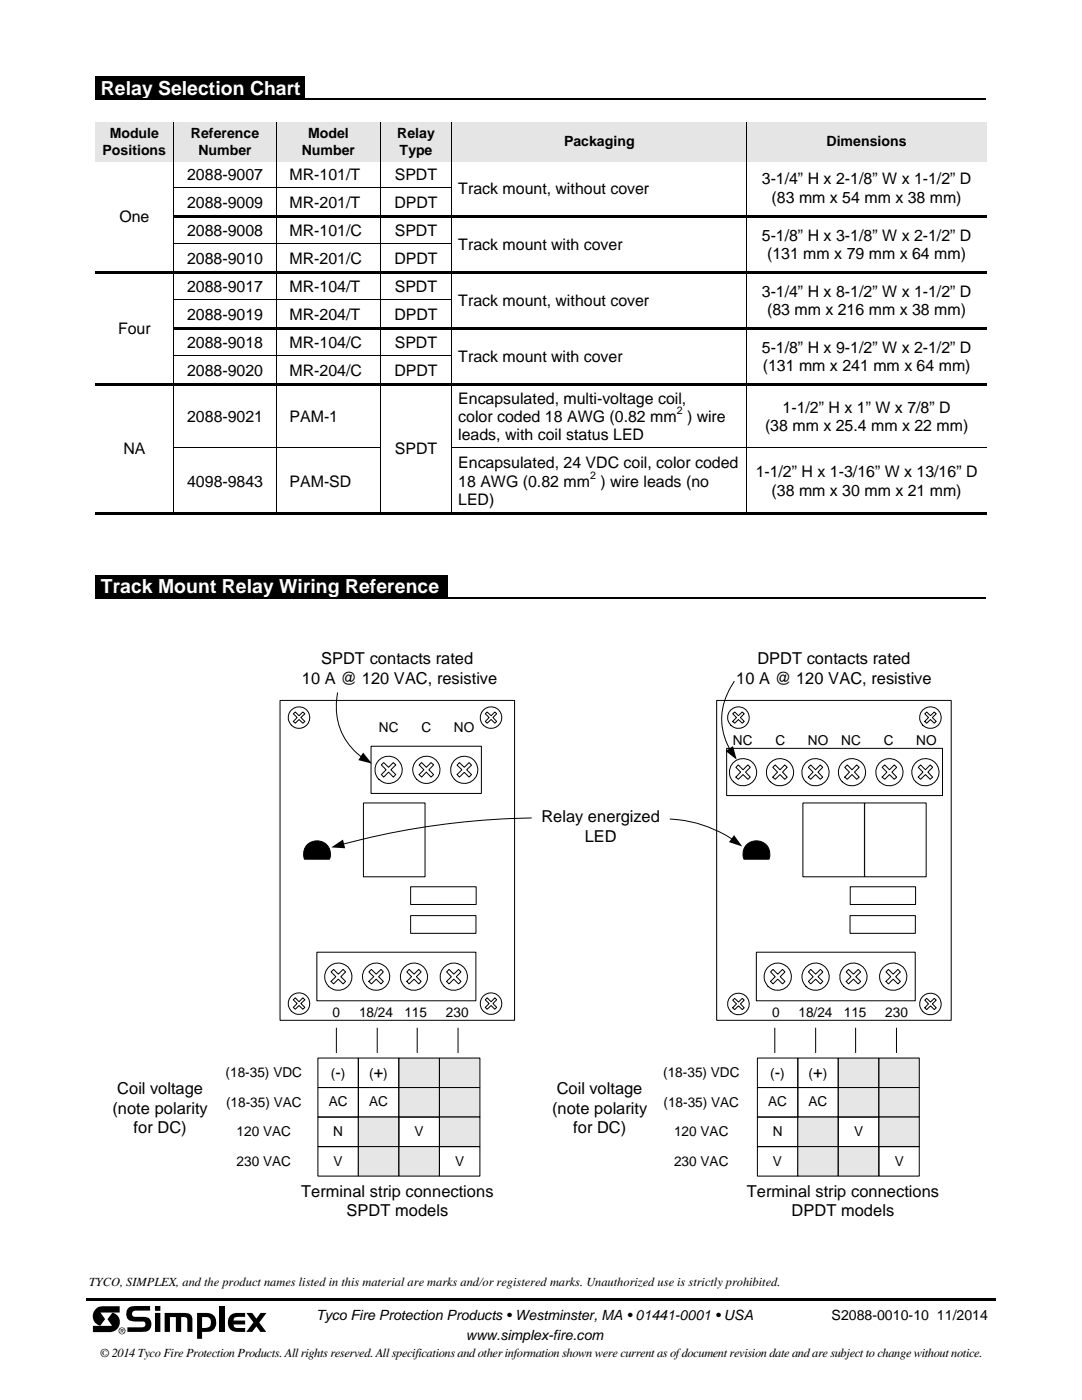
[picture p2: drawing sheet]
<svg xmlns="http://www.w3.org/2000/svg" width="216mm" height="279mm" viewBox="0 0 216 279" stroke-linecap="round" stroke-linejoin="round" font-family="sans-serif">
<g fill="#e5e5e5">
<path d="M19 24.3h15.5v7.9h-15.5z"/>
<path d="M20.3 24.3h13v4h-13z"/>
<path d="M20.3 28.3h13v3.9h-13z"/>
<path d="M34.6 24.3h20.6v7.9h-20.6z"/>
<path d="M35.9 24.3h18.1v4h-18.1z"/>
<path d="M35.9 28.3h18.1v3.9h-18.1z"/>
<path d="M55.3 24.3h20.5v7.9h-20.5z"/>
<path d="M56.5 24.3h18.1v4h-18.1z"/>
<path d="M56.5 28.3h18.1v3.9h-18.1z"/>
<path d="M76 24.3h14.1v7.9h-14.1z"/>
<path d="M77.2 24.3h11.7v4h-11.7z"/>
<path d="M77.2 28.3h11.7v3.9h-11.7z"/>
<path d="M90.3 24.3h58.6v7.9h-58.6z"/>
<path d="M91.4 25.9h56.4v4.7h-56.4z"/>
<path d="M149.1 24.3h47.8v7.9h-47.8z"/>
<path d="M150.3 25.9h45.3v4.7h-45.3z"/>
</g>
<g fill="none" stroke="#000" stroke-width=".2">
<path d="M34.6 24.3v13M34.6 37.8v5.1M34.7 37.4h20.5M55.2 24.3v13M55.2 37.8v5.1M55.3 37.4h20.5M75.9 24.3v13M75.9 37.8v5.1M76 37.4h14.1M90.2 24.3v13M90.2 37.8v5.1M149 24.3v13"/>
<path d="M149 37.8v5.1M34.6 43.4v5.1M34.6 49v5M34.6 54.6v5M34.7 48.5h20.5M34.7 59.7h20.5M55.2 43.4v5.1M55.2 49v5M55.2 54.6v5M55.3 48.5h20.5M55.3 59.7h20.5M75.9 43.4v5.1"/>
<path d="M75.9 49v5M75.9 54.6v5M76 48.5h14.1M76 59.7h14.1M90.2 43.4v5.1M90.2 49v5M90.2 54.6v5M149 43.4v5.1M149 49v5M149 54.6v5M34.6 60.2v5M34.6 65.8v5"/>
<path d="M34.6 71.4v5M34.6 76.9v12.4M34.7 70.9h20.5M55.2 60.2v5M55.2 65.8v5M55.2 71.4v5M55.2 76.9v12.4M55.3 70.9h20.5M75.9 60.2v5M75.9 65.8v5M75.9 71.4v5M75.9 76.9v12.4"/>
<path d="M76 70.9h14.1M90.2 60.2v5M90.2 65.8v5M90.2 71.4v5M90.2 76.9v12.4M149 60.2v5M149 65.8v5M149 71.4v5M149 76.9v12.4M34.6 89.8v12.4M34.7 89.4h20.5M55.2 89.8v12.4"/>
<path d="M55.3 89.4h20.5M75.9 89.8v12.4M90.2 89.8v12.4M90.3 89.4h58.6M149 89.8v12.4M149.1 89.4h47.8"/>
</g>
<g fill="#000">
<path d="M34.5 37.3h.2v.5h-.2zM55.2 37.3h.1v.5h-.1zM75.8 37.3h.2v.5h-.2zM90.1 37.3h.2v.5h-.2zM148.9 37.3h.2v.5h-.2zM19 54h177.8v.6h-177.8zM34.5 42.9h162.3v.5h-162.3zM34.5 48.5h.2v.5h-.2zM55.2 48.5h.1v.5h-.1zM75.8 48.5h.2v.5h-.2zM90.1 48.5h.2v.5h-.2zM148.9 48.5h.2v.5h-.2z"/>
<path d="M19 76.4h177.8v.5h-177.8zM34.5 59.6h.2v.6h-.2zM34.5 65.2h162.3v.6h-162.3zM34.5 70.8h.2v.6h-.2zM55.2 59.6h.1v.6h-.1zM55.2 70.8h.1v.6h-.1zM75.8 59.6h.2v.6h-.2zM75.8 70.8h.2v.6h-.2zM90.1 59.6h.2v.6h-.2zM90.1 70.8h.2v.6h-.2zM148.9 59.6h.2v.6h-.2zM148.9 70.8h.2v.6h-.2z"/>
<path d="M34.5 89.3h.2v.5h-.2zM55.2 89.3h.1v.5h-.1zM75.8 89.3h.2v.5h-.2zM90.1 89.3h.2v.5h-.2zM148.9 89.3h.2v.5h-.2zM19 102.2h15.5v.5h-15.5zM34.5 102.2h20.7v.5h-20.7zM55.2 102.2h20.6v.5h-20.6zM75.8 102.2h14.3v.5h-14.3zM90.1 102.2h58.8v.5h-58.8zM148.9 102.2h47.9v.5h-47.9z"/>
</g>
<path d="M55.9 139.8h46.8v63.8h-46.8z" fill-rule="evenodd" fill="#fff" stroke="#000" stroke-width=".2"/>
<circle cx="59.7" cy="143.2" r="2.15" fill="#fff"/>
<g fill="none" stroke="#000" stroke-width=".2">
<path d="M58.5 142.5l.4-.4 .8 .7 .7-.7 .4 .4-.8 .7 .8 .8-.4 .3-.7-.7-.8 .7-.4-.3 .8-.8z"/>
<circle cx="59.7" cy="143.2" r="2.15"/>
</g>
<path d="M72.5 160.3h12.3v14.7h-12.3z" fill-rule="evenodd" fill="#fff" stroke="#000" stroke-width=".2"/>
<path d="M74 148.9h22.1v9.4h-22.1z" fill="none" stroke="#000" stroke-width=".2"/>
<g fill="#fff" stroke="#000" stroke-width=".2">
<path d="M81.9 182.7h13.1v3.6h-13.1z" fill-rule="evenodd"/>
<path d="M81.9 177h13.1v3.5h-13.1z" fill-rule="evenodd"/>
</g>
<path d="M61.3 168.6a2.7 2.7 0 0 1 3.4-.4 2.7 2.7 0 0 1 1 3.3h-5a2.88 2.88 0 0 1 .6-2.9z" fill-rule="evenodd" fill="#000" stroke="#000" stroke-width=".2"/>
<path d="M106 163.2a156 156 0 0 0-37.6 5.3M63.4 211.2h8.1v5.8h-8.1zM71.5 211.2h8.1v5.8h-8.1z" fill="none" stroke="#000" stroke-width=".2"/>
<path d="M66.1 169.1l2.3-1.5 .5 1.7z" fill="#000"/>
<g fill="#e6e6e6" stroke="#000" stroke-width=".2">
<path d="M79.6 211.2h8.1v5.8h-8.1z" fill-rule="evenodd"/>
<path d="M87.7 211.2h8.1v5.8h-8.1z" fill-rule="evenodd"/>
</g>
<path d="M63.4 217h8.1v5.9h-8.1zM71.5 217h8.1v5.9h-8.1z" fill="none" stroke="#000" stroke-width=".2"/>
<g fill="#e6e6e6" stroke="#000" stroke-width=".2">
<path d="M79.6 217h8.1v5.9h-8.1z" fill-rule="evenodd"/>
<path d="M87.7 217h8.1v5.9h-8.1z" fill-rule="evenodd"/>
</g>
<path d="M63.4 222.9h8.1v5.9h-8.1z" fill="none" stroke="#000" stroke-width=".2"/>
<path d="M71.5 222.9h8.1v5.9h-8.1z" fill-rule="evenodd" fill="#e6e6e6" stroke="#000" stroke-width=".2"/>
<path d="M79.6 222.9h8.1v5.9h-8.1z" fill="none" stroke="#000" stroke-width=".2"/>
<path d="M87.7 222.9h8.1v5.9h-8.1z" fill-rule="evenodd" fill="#e6e6e6" stroke="#000" stroke-width=".2"/>
<path d="M63.4 228.8h8.1v5.9h-8.1z" fill="none" stroke="#000" stroke-width=".2"/>
<g fill="#e6e6e6" stroke="#000" stroke-width=".2">
<path d="M71.5 228.8h8.1v5.9h-8.1z" fill-rule="evenodd"/>
<path d="M79.6 228.8h8.1v5.9h-8.1z" fill-rule="evenodd"/>
</g>
<path d="M87.7 228.8h8.1v5.9h-8.1z" fill="none" stroke="#000" stroke-width=".2"/>
<g fill="#fff" stroke="#000" stroke-width=".2">
<path d="M143 139.8h46.8v63.8h-46.8z" fill-rule="evenodd"/>
<path d="M160.2 160.3h12.3v14.7h-12.3z" fill-rule="evenodd"/>
<path d="M169.6 182.7h13v3.6h-13z" fill-rule="evenodd"/>
<path d="M169.7 177h13v3.5h-13z" fill-rule="evenodd"/>
</g>
<path d="M149 168.6a2.72 2.72 0 0 1 3.4-.4 2.72 2.72 0 0 1 1.1 3.3h-5.1a2.81 2.81 0 0 1 .6-2.9z" fill-rule="evenodd" fill="#000" stroke="#000" stroke-width=".2"/>
<path d="M133.7 163.4a25 25 0 0 1 12.4 4.1M151.1 211.2h8.1v5.8h-8.1zM159.2 211.2h8v5.8h-8z" fill="none" stroke="#000" stroke-width=".2"/>
<path d="M146.5 166.7l1.6 2.2-2.6-.8z" fill="#000"/>
<g fill="#e6e6e6" stroke="#000" stroke-width=".2">
<path d="M167.3 211.2h8v5.8h-8z" fill-rule="evenodd"/>
<path d="M175.4 211.2h8v5.8h-8z" fill-rule="evenodd"/>
</g>
<path d="M151.1 217h8.1v5.9h-8.1zM159.2 217h8v5.9h-8z" fill="none" stroke="#000" stroke-width=".2"/>
<g fill="#e6e6e6" stroke="#000" stroke-width=".2">
<path d="M167.3 217h8v5.9h-8z" fill-rule="evenodd"/>
<path d="M175.4 217h8v5.9h-8z" fill-rule="evenodd"/>
</g>
<path d="M151.1 222.9h8.1v5.9h-8.1z" fill="none" stroke="#000" stroke-width=".2"/>
<path d="M159.2 222.9h8v5.9h-8z" fill-rule="evenodd" fill="#e6e6e6" stroke="#000" stroke-width=".2"/>
<path d="M167.3 222.9h8v5.9h-8z" fill="none" stroke="#000" stroke-width=".2"/>
<path d="M175.4 222.9h8v5.9h-8z" fill-rule="evenodd" fill="#e6e6e6" stroke="#000" stroke-width=".2"/>
<path d="M151.1 228.8h8.1v5.9h-8.1z" fill="none" stroke="#000" stroke-width=".2"/>
<g fill="#e6e6e6" stroke="#000" stroke-width=".2">
<path d="M159.2 228.8h8v5.9h-8z" fill-rule="evenodd"/>
<path d="M167.3 228.8h8v5.9h-8z" fill-rule="evenodd"/>
</g>
<path d="M145 149.4h43.1v9.4h-43.1zM175.4 228.8h8v5.9h-8z" fill="none" stroke="#000" stroke-width=".2"/>
<path d="M172.5 160.3h12.3v14.7h-12.3z" fill-rule="evenodd" fill="#fff" stroke="#000" stroke-width=".2"/>
<path d="M67.1 205.2v4.9M75.3 205.2v4.9M83.2 205.2v4.9M91.4 205.2v4.9M154.6 205.2v4.9M162.8 205.2v4.9M170.7 205.2v4.9M178.9 205.2v4.9" fill="none" stroke="#000" stroke-width=".2"/>
<circle cx="98" cy="143.2" r="2.15" fill="#fff"/>
<g fill="none" stroke="#000" stroke-width=".2">
<path d="M97.2 142.1l.8 .7 .7-.7 .4 .4-.7 .7 .7 .8-.4 .3-.7-.7-.8 .7-.4-.3 .8-.8-.8-.7z"/>
<circle cx="98" cy="143.2" r="2.15"/>
</g>
<circle cx="98" cy="200.3" r="2.15" fill="#fff"/>
<g fill="none" stroke="#000" stroke-width=".2">
<path d="M97.2 199.1l.8 .8 .7-.8 .4 .4-.7 .8 .7 .7-.4 .4-.7-.7-.8 .7-.4-.4 .8-.7-.8-.8z"/>
<circle cx="98" cy="200.3" r="2.15"/>
</g>
<circle cx="59.7" cy="200.3" r="2.15" fill="#fff"/>
<g fill="none" stroke="#000" stroke-width=".2">
<path d="M58.5 199.5l.4-.4 .8 .8 .7-.8 .4 .4-.8 .8 .8 .7-.4 .4-.7-.7-.8 .7-.4-.4 .8-.7z"/>
<circle cx="59.7" cy="200.3" r="2.15"/>
</g>
<circle cx="147.4" cy="200.4" r="2.15" fill="#fff"/>
<g fill="none" stroke="#000" stroke-width=".2">
<path d="M63.2 190h31.8v9.7h-31.8zM146.2 199.6l.4-.4 .8 .8 .7-.8 .4 .4-.8 .7 .8 .8-.4 .4-.7-.8-.8 .8-.4-.4 .8-.8z"/>
<circle cx="147.4" cy="200.4" r="2.15"/>
</g>
<circle cx="90.6" cy="194.9" r="2.73" fill="#fff"/>
<g fill="none" stroke="#000" stroke-width=".2">
<path d="M89.6 193.5l1 .9 .9-.9 .5 .5-1 .9 1 1-.5 .5-.9-1-1 1-.5-.5 1-1-1-.9z"/>
<circle cx="90.6" cy="194.9" r="2.73"/>
</g>
<circle cx="82.6" cy="194.9" r="2.72" fill="#fff"/>
<g fill="none" stroke="#000" stroke-width=".2">
<path d="M81.6 193.5l1 .9 1-.9 .4 .5-.9 .9 .9 1-.4 .5-1-1-1 1-.4-.5 .9-1-.9-.9z"/>
<circle cx="82.6" cy="194.9" r="2.72"/>
</g>
<circle cx="75.1" cy="194.9" r="2.72" fill="#fff"/>
<g fill="none" stroke="#000" stroke-width=".2">
<path d="M73.6 194l.5-.5 1 .9 .9-.9 .5 .5-1 .9 1 1-.5 .5-.9-1-1 1-.5-.5 1-1z"/>
<circle cx="75.1" cy="194.9" r="2.72"/>
</g>
<circle cx="67.5" cy="194.9" r="2.73" fill="#fff"/>
<g fill="none" stroke="#000" stroke-width=".2">
<path d="M66.1 194l.5-.5 .9 .9 1-.9 .5 .5-1 .9 1 1-.5 .5-1-1-.9 1-.5-.5 .9-1z"/>
<circle cx="67.5" cy="194.9" r="2.73"/>
</g>
<circle cx="85.1" cy="153.6" r="2.71" fill="#fff"/>
<g fill="none" stroke="#000" stroke-width=".2">
<path d="M83.6 152.7l.5-.5 1 .9 .9-.9 .5 .5-.9 .9 .9 1-.5 .5-.9-1-1 1-.5-.5 1-1z"/>
<circle cx="85.1" cy="153.6" r="2.71"/>
</g>
<circle cx="92.6" cy="153.6" r="2.72" fill="#fff"/>
<g fill="none" stroke="#000" stroke-width=".2">
<path d="M91.7 152.2l.9 .9 1-.9 .5 .5-1 .9 1 1-.5 .5-1-1-.9 1-.5-.5 1-1-1-.9z"/>
<circle cx="92.6" cy="153.6" r="2.72"/>
</g>
<circle cx="77.5" cy="153.6" r="2.72" fill="#fff"/>
<g fill="none" stroke="#000" stroke-width=".2">
<path d="M76.6 152.2l.9 .9 1-.9 .5 .5-1 .9 1 1-.5 .5-1-1-.9 1-.5-.5 .9-1-.9-.9zM150.9 190h31.7v9.7h-31.7z"/>
<circle cx="77.5" cy="153.6" r="2.72"/>
</g>
<circle cx="178.2" cy="194.9" r="2.73" fill="#fff"/>
<g fill="none" stroke="#000" stroke-width=".2">
<path d="M177.3 193.5l.9 .9 1-.9 .5 .5-1 .9 1 1-.5 .5-1-1-.9 1-.5-.5 .9-1-.9-.9z"/>
<circle cx="178.2" cy="194.9" r="2.73"/>
</g>
<circle cx="170.3" cy="194.9" r="2.73" fill="#fff"/>
<g fill="none" stroke="#000" stroke-width=".2">
<path d="M169.3 193.5l1 .9 .9-.9 .5 .5-.9 .9 .9 1-.5 .5-.9-1-1 1-.5-.5 1-1-1-.9z"/>
<circle cx="170.3" cy="194.9" r="2.73"/>
</g>
<circle cx="162.7" cy="194.9" r="2.72" fill="#fff"/>
<g fill="none" stroke="#000" stroke-width=".2">
<path d="M161.8 193.5l1 .9 .9-.9 .5 .5-1 .9 1 1-.5 .5-.9-1-1 1-.5-.5 1-1-1-.9z"/>
<circle cx="162.7" cy="194.9" r="2.72"/>
</g>
<circle cx="155.2" cy="194.9" r="2.73" fill="#fff"/>
<g fill="none" stroke="#000" stroke-width=".2">
<path d="M154.2 193.5l1 .9 .9-.9 .5 .5-.9 .9 .9 1-.5 .5-.9-1-1 1-.4-.5 .9-1-.9-.9z"/>
<circle cx="155.2" cy="194.9" r="2.73"/>
</g>
<circle cx="185.7" cy="200.4" r="2.15" fill="#fff"/>
<g fill="none" stroke="#000" stroke-width=".2">
<path d="M184.5 199.6l.4-.4 .8 .8 .7-.8 .4 .4-.8 .7 .8 .8-.4 .4-.7-.8-.8 .8-.4-.4 .8-.8z"/>
<circle cx="185.7" cy="200.4" r="2.15"/>
</g>
<circle cx="147.4" cy="143.2" r="2.15" fill="#fff"/>
<g fill="none" stroke="#000" stroke-width=".2">
<path d="M146.2 142.5l.4-.4 .8 .7 .7-.7 .4 .4-.8 .7 .8 .8-.4 .3-.7-.7-.8 .7-.4-.3 .8-.8z"/>
<circle cx="147.4" cy="143.2" r="2.15"/>
</g>
<circle cx="185.7" cy="143.2" r="2.15" fill="#fff"/>
<g fill="none" stroke="#000" stroke-width=".2">
<path d="M67.4 138.3a12.6 12.6 0 0 0 4.8 12.8M146.5 136a12.4 12.4 0 0 0-.9 13.6M184.5 142.5l.4-.4 .8 .7 .7-.7 .4 .4-.8 .7 .8 .8-.4 .3-.7-.7-.8 .7-.4-.3 .8-.8z"/>
<circle cx="185.7" cy="143.2" r="2.15"/>
</g>
<path d="M72.5 150.2l1.7 2.2-2.7-.7zM144.8 149.9l1.5-1 .7 2.7z" fill="#000"/>
<circle cx="155.6" cy="154.1" r="2.72" fill="#fff"/>
<g fill="none" stroke="#000" stroke-width=".2">
<path d="M154.7 152.7l.9 .9 1-.9 .5 .4-1 1 1 1-.5 .4-1-.9-.9 .9-.5-.4 1-1-1-1z"/>
<circle cx="155.6" cy="154.1" r="2.72"/>
</g>
<circle cx="162.7" cy="154.1" r="2.72" fill="#fff"/>
<g fill="none" stroke="#000" stroke-width=".2">
<path d="M161.8 152.7l.9 .9 1-.9 .5 .4-1 1 1 1-.5 .4-1-.9-.9 .9-.5-.4 .9-1-.9-1z"/>
<circle cx="162.7" cy="154.1" r="2.72"/>
</g>
<circle cx="148.3" cy="154.1" r="2.72" fill="#fff"/>
<g fill="none" stroke="#000" stroke-width=".2">
<path d="M147.3 152.7l1 .9 .9-.9 .5 .4-.9 1 .9 1-.5 .4-.9-.9-1 .9-.5-.4 1-1-1-1z"/>
<circle cx="148.3" cy="154.1" r="2.72"/>
</g>
<circle cx="177.5" cy="154.1" r="2.72" fill="#fff"/>
<g fill="none" stroke="#000" stroke-width=".2">
<path d="M176 153.1l.5-.4 1 .9 .9-.9 .5 .4-.9 1 .9 1-.5 .4-.9-.9-1 .9-.5-.4 1-1z"/>
<circle cx="177.5" cy="154.1" r="2.72"/>
</g>
<circle cx="184.7" cy="154.1" r="2.72" fill="#fff"/>
<g fill="none" stroke="#000" stroke-width=".2">
<path d="M183.7 152.7l1 .9 .9-.9 .5 .4-1 1 1 1-.5 .4-.9-.9-1 .9-.5-.4 1-1-1-1z"/>
<circle cx="184.7" cy="154.1" r="2.72"/>
</g>
<circle cx="170" cy="154.1" r="2.72" fill="#fff"/>
<g fill="none" stroke="#000" stroke-width=".2">
<path d="M168.6 153.1l.5-.4 .9 .9 .9-.9 .5 .4-.9 1 .9 1-.5 .4-.9-.9-.9 .9-.5-.4 .9-1z"/>
<circle cx="170" cy="154.1" r="2.72"/>
</g>
<path d="M19 15.2h41.9v4.5h-41.9zM19 114.8h70.4v4.5h-70.4zM17.3 259.1h181.3v.5h-181.3zM43.8 260.6h1v5.2h-1z" fill="#000"/>
<path d="M19 19.8h177.8M19 119.4h177.8" fill="none" stroke="#000" stroke-width=".25"/>
<g fill="#000">
<path d="M19.2 261.1l.6-.3 .6-.1h3.5v1.2h-3.9l1 1.4-1 1.3a2 2 0 0 1-.8-3.5z" fill-rule="evenodd"/>
<path d="M18.5 264.6h3.9l-1-1.3 1.1-1.4a2 2 0 0 1 1.4 2.2 2 2 0 0 1-1.9 1.8h-3.5z" fill-rule="evenodd"/>
<path d="M23.9 265.1a.69 .69 0 0 1 1.1 .2 .69 .69 0 0 1-.6 1 .69 .69 0 0 1-.7-.8zM24 265.2a.57 .57 0 0 0-.2 .6 .57 .57 0 0 0 .6 .4 .57 .57 0 0 0 .5-.8 .57 .57 0 0 0-.9-.2zM24.1 265.2l.5 .1v.3l-.2 .1 .3 .3-.4-.3h-.1v.3h-.1zM24.2 265.3v.3l.3-.1v-.2z" fill-rule="evenodd"/>
<path d="M25.7 261l.4-.2 1-.2h2.9v1h-2.8a.64 .64 0 0 0-.8 .5 .64 .64 0 0 0 .7 .7h1.8a1.53 1.53 0 0 1 1.3 1.8 1.53 1.53 0 0 1-1.8 1.2h-3v-.9h3.2l.4-.5v-.5l-.2-.1-1.9-.1a1.56 1.56 0 0 1-1.7-.9 1.56 1.56 0 0 1 .5-1.8z" fill-rule="evenodd"/>
<path d="M30.9 260.6h1.1v1h-1.1zM30.9 262h1.1v3.8h-1.1z" fill-rule="evenodd"/>
<path d="M32.9 262h3.9a1.3 1.3 0 0 1 1.6 1.4v2.4h-1l-.1-2.6-.1-.2-.5-.2h-.5v3h-1.1v-3h-1.2v3h-1z" fill-rule="evenodd"/>
<path d="M39.3 262a4.3 4.3 0 0 1 3.2 .4 1.92 1.92 0 0 1 .6 2.2 1.92 1.92 0 0 1-1.9 1.2h-.9v1.4h-1zM40.3 262.8v2.2h.6a1.11 1.11 0 0 0 1.2-.9 1.11 1.11 0 0 0-.8-1.3z" fill-rule="evenodd"/>
<path d="M45.8 262.6a1.87 1.87 0 0 1 1.6-.6h1.5v.8a3.2 3.2 0 0 0-2.1 .2l-.2 .5h2.3v.8h-2.3a.7 .7 0 0 0 1 .7h1.3v.8a3.5 3.5 0 0 1-3-.6 2.35 2.35 0 0 1-.1-2.6z" fill-rule="evenodd"/>
<path d="M49.1 262h1.2l.9 1.2 .8-1.2h1.2l-1.5 1.9 1.4 1.9h-1.1l-.8-1.1-.9 1.1h-1.2l1.5-1.9z" fill-rule="evenodd"/>
</g>
<g font-size="3.9" fill="#fff">
<text x="20.1" y="18.9">Relay Selection Chart</text>
<text x="20.1" y="118.4">Track Mount Relay Wiring Reference</text>
</g>
<g font-size="3.3">
<text x="60.2" y="136.5">10 A @ 120 VAC, resistive</text>
<text x="64.1" y="132.5">SPDT contacts rated</text>
<text x="146.9" y="136.5">10 A @ 120 VAC, resistive</text>
<text x="151.1" y="132.5">DPDT contacts rated</text>
<text x="108" y="164.1">Relay energized</text>
<text x="116.7" y="168.1">LED</text>
<text x="66.9" y="215.1">-</text>
<text x="74.6" y="215.1">+</text>
<text x="154.6" y="215.1">-</text>
<text x="162.3" y="215.1">+</text>
<text x="23.4" y="218.3">Coil voltage</text>
<text x="111.1" y="218.3">Coil voltage</text>
<text x="22.5" y="222.2">(note polarity</text>
<text x="26.6" y="226.1">for DC)</text>
<text x="110.2" y="222.2">(note polarity</text>
<text x="114.4" y="226.1">for DC)</text>
<text x="60.1" y="238.8">Terminal strip connections</text>
<text x="149" y="238.8">Terminal strip connections</text>
<text x="69.1" y="242.7">SPDT models</text>
<text x="157.9" y="242.7">DPDT models</text>
</g>
<g font-size="3.2">
<text x="37.3" y="35.9">2088-9007</text>
<text x="57.8" y="35.9">MR-101/T</text>
<text x="78.8" y="35.9">SPDT</text>
<text x="37.3" y="41.5">2088-9009</text>
<text x="57.8" y="41.5">MR-201/T</text>
<text x="78.7" y="41.5">DPDT</text>
<text x="91.4" y="38.7">Track mount, without cover</text>
<text x="152" y="36.8">3-1/4” H x 2-1/8” W x 1-1/2” D</text>
<text x="154" y="40.5">(83 mm x 54 mm x 38 mm)</text>
<text x="23.8" y="44.3">One</text>
<text x="37.3" y="47.1">2088-9008</text>
<text x="57.8" y="47.1">MR-101/C</text>
<text x="78.8" y="47.1">SPDT</text>
<text x="37.3" y="52.6">2088-9010</text>
<text x="57.8" y="52.6">MR-201/C</text>
<text x="78.7" y="52.6">DPDT</text>
<text x="91.4" y="49.8">Track mount with cover</text>
<text x="152" y="48">5-1/8” H x 3-1/8” W x 2-1/2” D</text>
<text x="153.1" y="51.7">(131 mm x 79 mm x 64 mm)</text>
<text x="37.3" y="58.2">2088-9017</text>
<text x="57.8" y="58.2">MR-104/T</text>
<text x="78.8" y="58.2">SPDT</text>
<text x="152" y="59.2">3-1/4” H x 8-1/2” W x 1-1/2” D</text>
<text x="37.3" y="63.8">2088-9019</text>
<text x="57.8" y="63.8">MR-204/T</text>
<text x="78.7" y="63.8">DPDT</text>
<text x="91.4" y="61">Track mount, without cover</text>
<text x="153.1" y="62.8">(83 mm x 216 mm x 38 mm)</text>
<text x="23.6" y="66.6">Four</text>
<text x="37.3" y="69.4">2088-9018</text>
<text x="57.8" y="69.4">MR-104/C</text>
<text x="78.8" y="69.4">SPDT</text>
<text x="152" y="70.4">5-1/8” H x 9-1/2” W x 2-1/2” D</text>
<text x="37.3" y="75">2088-9020</text>
<text x="57.8" y="75">MR-204/C</text>
<text x="78.7" y="75">DPDT</text>
<text x="91.4" y="72.2">Track mount with cover</text>
<text x="152.2" y="74">(131 mm x 241 mm x 64 mm)</text>
<text x="91.4" y="80.6">Encapsulated, multi-voltage coil,</text>
<text x="156.2" y="82.4">1-1/2” H x 1” W x 7/8” D</text>
<text x="37.3" y="84.2">2088-9021</text>
<text x="57.8" y="84.2">PAM-1</text>
<text x="91.4" y="87.9">leads, with coil status LED</text>
<text x="91.4" y="84.2">color coded 18 AWG (0.82 mm ) wire</text>
<text x="152.7" y="86.1">(38 mm x 25.4 mm x 22 mm)</text>
<text x="24.6" y="90.7">NA</text>
<text x="78.8" y="90.7">SPDT</text>
<text x="91.4" y="93.5">Encapsulated, 24 VDC coil, color coded</text>
<text x="150.8" y="95.3">1-1/2” H x 1-3/16” W x 13/16” D</text>
<text x="37.3" y="97.1">4098-9843</text>
<text x="57.8" y="97.1">PAM-SD</text>
<text x="91.4" y="97.1">18 AWG (0.82 mm ) wire leads (no</text>
<text x="91.4" y="100.8">LED)</text>
<text x="154" y="99">(38 mm x 30 mm x 21 mm)</text>
</g>
<g font-size="2.8">
<text x="21.9" y="27.6">Module</text>
<text x="38.1" y="27.6">Reference</text>
<text x="61.5" y="27.6">Model</text>
<text x="79.3" y="27.6">Relay</text>
<text x="112.5" y="29.2">Packaging</text>
<text x="164.9" y="29.2">Dimensions</text>
<text x="20.5" y="30.9">Positions</text>
<text x="39.6" y="30.9">Number</text>
<text x="60.2" y="30.9">Number</text>
<text x="79.7" y="30.9">Type</text>
<text x="63.1" y="263.4">Tyco Fire Protection Products • Westminster, MA • 01441-0001 • USA</text>
<text x="165.9" y="263.4">S2088-0010-10 11/2014</text>
<text x="93" y="267.4">www.simplex-fire.com</text>
</g>
<g font-size="2.7">
<text x="75.6" y="146">NC</text>
<text x="84.1" y="146">C</text>
<text x="90.6" y="146">NO</text>
<text x="146.2" y="148.7">NC</text>
<text x="154.7" y="148.7">C</text>
<text x="161.2" y="148.7">NO</text>
<text x="167.9" y="148.7">NC</text>
<text x="176.3" y="148.7">C</text>
<text x="182.8" y="148.7">NO</text>
<text x="66.4" y="203">0</text>
<text x="71.6" y="203">18/24</text>
<text x="80.7" y="203">115</text>
<text x="89" y="203">230</text>
<text x="154.1" y="203">0</text>
<text x="159.3" y="203">18/24</text>
<text x="168.4" y="203">115</text>
<text x="176.6" y="203">230</text>
<text x="45" y="214.9">(18-35) VDC</text>
<text x="66" y="215.1">( )</text>
<text x="73.7" y="215.1">(</text>
<text x="76.5" y="215.1">)</text>
<text x="132.3" y="214.9">(18-35) VDC</text>
<text x="153.7" y="215.1">( )</text>
<text x="161.4" y="215.1">(</text>
<text x="164.2" y="215.1">)</text>
<text x="45.1" y="220.9">(18-35) VAC</text>
<text x="65.6" y="220.8">AC</text>
<text x="73.7" y="220.8">AC</text>
<text x="132.4" y="220.9">(18-35) VAC</text>
<text x="153.3" y="220.8">AC</text>
<text x="161.3" y="220.8">AC</text>
<text x="47.2" y="226.7">120 VAC</text>
<text x="66.5" y="226.7">N</text>
<text x="82.7" y="226.7">V</text>
<text x="134.5" y="226.7">120 VAC</text>
<text x="154.2" y="226.7">N</text>
<text x="170.4" y="226.7">V</text>
<text x="47.2" y="232.6">230 VAC</text>
<text x="66.6" y="232.6">V</text>
<text x="90.8" y="232.6">V</text>
<text x="134.5" y="232.6">230 VAC</text>
<text x="154.2" y="232.6">V</text>
<text x="178.5" y="232.6">V</text>
</g>
<g font-size="2.5">
<text x="17.8" y="256.6">TYCO, SIMPLEX, and the product names listed in this material are marks and/or registered marks. Unauthorized use is strictly prohibited.</text>
<text x="20" y="270.9">© 2014 Tyco Fire Protection Products. All rights reserved. All specifications and other information shown were current as of document revision date and are subject to change without notice.</text>
</g>
<g font-size="2.1">
<text x="135" y="82.7">2</text>
<text x="117.7" y="95.5">2</text>
</g>
</svg>
